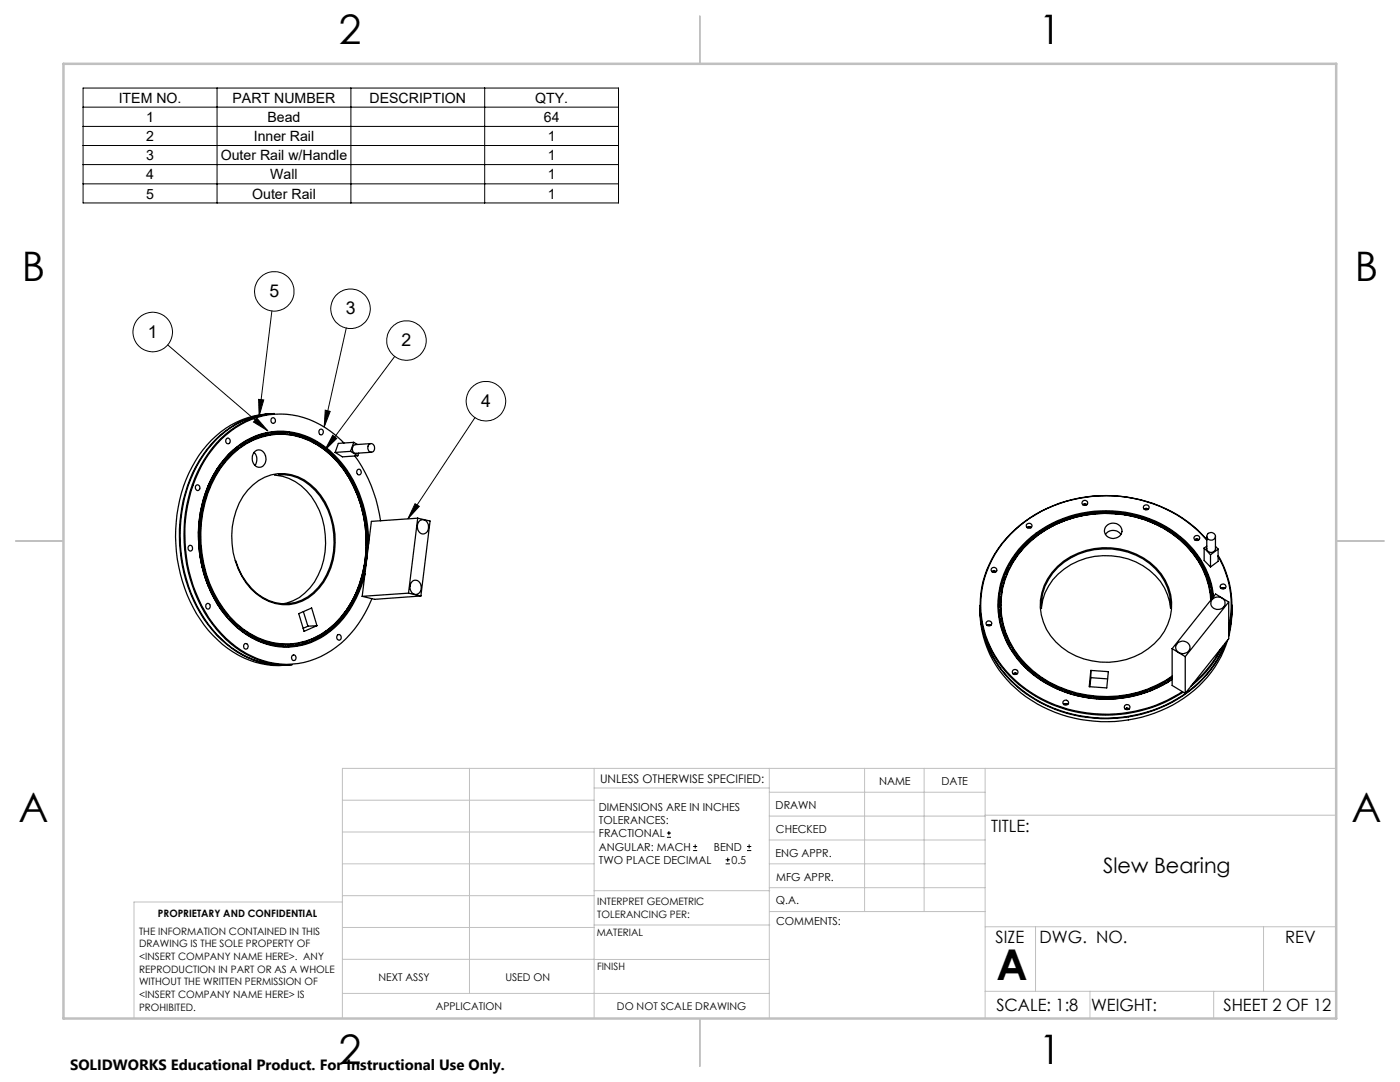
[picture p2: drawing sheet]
<svg xmlns="http://www.w3.org/2000/svg" width="279mm" height="216mm" viewBox="0 0 279 216" stroke-linecap="round" stroke-linejoin="round" font-family="sans-serif">
<g fill="none" stroke="#000" stroke-width=".25">
<path d="M39.1 96.9a.52 .52 0 0 1 .8 .3 .52 .52 0 0 1-.6 .6l-.3-.3zM40.8 99.9l-.3 1.4-.2-.5M40.9 98.9v.2a.79 .79 0 0 1-.4 1M40.9 98.8l.1 .6M40.9 99.9l-.5 .4M41.3 98.2l-.3 .9M41.4 98.1l-.4 .3M41.5 97.9l-.4 .3M41.5 97l.1 .7M41.6 97v.6M42.1 96.4l-.5 1M42.2 96.3l-.5 .2h.1"/>
<path d="M42.3 96.1l-.5 .3M42.4 95.2v.7M42.4 95.2v.6M42.7 95.4l-.3 .3M42.8 94.8l-.2 .1M43 94.7l-.4 .1M43.1 94.5l-.4 .2M43.3 87.6a16.8 16.8 0 0 1 11.4-5.1 18.5 18.5 0 0 0-14.6 10.4 30.5 30.5 0 0 0 3.1 32.7 18.1 18.1 0 0 0 15.1 7 17.9 17.9 0 0 1-15.9-7 30.3 30.3 0 0 1-2.4-33.8 21.7 21.7 0 0 1 3.3-4.2zM43.3 93.6v.6M43.4 93.6v.5M43.9 93.2l-.4 .1M44 93.2h-.4"/>
<path d="M44.1 93l-.4 .1M44.4 92.1v.5M44.7 91.8h.4l-.5 .1M44.8 91.6h.5M44.8 91.6h.1M45.2 87.5a.51 .51 0 0 1 .7 .5 .51 .51 0 0 1-.6 .5l-.3-.4zM45.5 90.8a14.2 14.2 0 0 1 21 0 25.3 25.3 0 0 1 6.5 22.2 20 20 0 0 1-9.1 14.2 14.2 14.2 0 0 1-17.4-2.8 25.5 25.5 0 0 1-6.2-23.5 21.5 21.5 0 0 1 5.2-10.1zM45.6 90.7v.6M45.6 90.7v.5M45.9 90.4l.4 .1-.6 .2M46.1 90.3l.4 .1M46.4 90.7a13.6 13.6 0 0 1 18.3-1 23.6 23.6 0 0 1 8.4 19.1 21.6 21.6 0 0 1-7.7 16.8 13.6 13.6 0 0 1-16.9-.1 23.9 23.9 0 0 1-8.3-21.1 21.9 21.9 0 0 1 6.2-13.7z"/>
<path d="M46.6 89.8l-.2 .2M47 89.5l-.1 .5M47.3 89.3l.3 .1M47.4 89.1l.4 .2M47.6 89.5l-.6 .1M48 88.7l-.2 .2M48.4 88.5l-.1 .5M48.4 88.4l-.1 .5M48.7 88.3l.3 .2M48.8 88.6l-.4 .1M48.8 88.2l.4 .2M49.4 97.8a8.7 8.7 0 0 1 13.6-.2 15.5 15.5 0 0 1 .7 19.7 8.6 8.6 0 0 1-12.5 1.2 15.4 15.4 0 0 1-4.1-16.6l.6-1.5 .8-1.4z"/>
<path d="M49.5 87.8l-.3 .1M49.8 87.9l.2 .1M49.8 87.6l-.1 .5M49.9 87.6l-.1 .5M50.2 87.5l.2 .2M50.3 87.4l.4 .2M50.7 90.3a2.06 2.06 0 0 1 .2 2.6M50.9 90a1.36 1.36 0 0 1 1.5 0 1.36 1.36 0 0 1 .7 1.3 1.39 1.39 0 0 1-.5 1.6 1.39 1.39 0 0 1-1.6 .1 2.02 2.02 0 0 1-.1-3zM51 87.1l-.3 .1M51.4 87l-.1 .4M51.4 86.9l-.1 .5M51.7 86.9l.3 .2"/>
<path d="M51.9 86.8l.3 .3M52.6 86.6l-.3 .1M53 86.5l-.2 .4M53.1 86.5l-.2 .4M53.3 86.4l.2 .3M53.5 86.4l.3 .3M53.8 82.6a18 18 0 0 0-14.8 9.4 30.4 30.4 0 0 0 2.6 33.8 18.6 18.6 0 0 0 14 7l1.8-.1M53.8 82.6a18.5 18.5 0 0 0-14.7 10.6 30.5 30.5 0 0 0 3.3 32.6 18.1 18.1 0 0 0 15 6.9M53.8 82.6h.1M54.2 83.5a.5 .5 0 0 1 .8 .4 .5 .5 0 0 1-.8 .4l-.1-.3zM54.3 86.3l-.1 .1-.3-.1M54.6 86.2l-.1 .4"/>
<path d="M54.7 86.2l-.2 .4M54.8 94.8a10.1 10.1 0 0 1 8.2 5.6 15.4 15.4 0 0 1-1.2 16.9 8.6 8.6 0 0 1-5.3 3.2M55 86.6h.1M55 86.6a15.4 15.4 0 0 0-12.2 8.5 25.5 25.5 0 0 0 3.2 28.4 14.7 14.7 0 0 0 12 5.1M55 86.6a15.4 15.4 0 0 1 13.5 7 25.4 25.4 0 0 1 .6 28.2 14.7 14.7 0 0 1-11.1 6.8M55 86.6a15.3 15.3 0 0 0-12.1 8.3 25.4 25.4 0 0 0 2.8 28.2 15 15 0 0 0 12.3 5.5M55.1 86.6l-.2-.4a15.6 15.6 0 0 1 13.3 6.5 26 26 0 0 1 1.5 28.8 15.4 15.4 0 0 1-11.7 7.5M55.1 86.2l.3 .4M55.5 86.2l.2 .1 .3-.1M55.6 94.7a9.8 9.8 0 0 1 9.1 5.6 15.4 15.4 0 0 1-1.2 16.9 8.6 8.6 0 0 1-13.3 .2 13.1 13.1 0 0 1-3.2-5.6M56.3 86.2l-.2 .4M56.3 86.2l-.1 .4"/>
<path d="M56.6 86.2l.1 .4M56.8 86.2l.2 .4M57.1 86.2l.3 .2 .2-.1M58 86.3l-.3 .4M58 86.4l-.2 .3M58.2 86.4l.1 .4M58.5 86.4l.1 .4M58.8 86.5l.3 .2 .2-.1M59.6 86.7l-.2 .3M59.7 86.7l-.2 .3M59.9 86.8v.4M60.1 86.9l.1 .3"/>
<path d="M60.4 87l.2 .2 .3-.1M61.2 87.3l-.2 .3M61.3 87.3l-.2 .3M61.5 87.4v.3M61.7 87.5v.4M62 87.6l.3 .3h.2M62.8 88.1l-.3 .2M62.9 88.1l-.2 .2M63 88.2v.3M63.3 88.3v.4M63.6 88.5l.1 .3h.3M63.8 85.8a.52 .52 0 0 1 .8 .4 .52 .52 0 0 1-.7 .5l-.3-.6z"/>
<path d="M64.3 89l-.3 .2M64.3 89l-.2 .3M64.6 89.2l-.1 .3M64.7 89.3v.4M65 89.5l.2 .4h.3M65.8 90.1l-.3 .2M65.8 90.2l-.2 .2M66 90.3l-.1 .4M66.1 90.5v.3M66.4 90.7l.1 .4 .3 .1M66.9 90.3l1.4 .9 3.1-.3M67.1 91.4l-.3 .2"/>
<path d="M67.1 91.5l-.2 .2M67.3 91.7l-.1 .3M67.5 91.8l-.1 .4M67.7 92.1l.1 .4 .3 .1M68.3 92.9l-.2 .1M68.4 93l-.3 .1M68.5 93.2l-.1 .3M68.7 88.4a16.9 16.9 0 0 0-18.5-4.7 20.9 20.9 0 0 0-11.6 13.1 30.7 30.7 0 0 0 3.9 27.6 18.7 18.7 0 0 0 14.7 8.2 17.9 17.9 0 0 0 15-9.2l1.4-2.4 .6-1.5M68.7 93.3l-.2 .4M68.9 93.7l.1 .4 .3 .1M69.5 94.5l-.3 .1M69.5 94.6l-.3 .1"/>
<path d="M69.6 94.8l-.1 .2M69.7 95l-.1 .3M70 95.3v.5l.3 .1M70 90.1l-3.1 .2M70 90.1l1.4 .8M70.4 96.4h.1M70.4 96.2l-.2 .1M70.5 96.3l-.2 .1M70.6 88.3l-3.1 .2-.6 1.8M70.6 88.3l-.6 1.8M70.6 88.3l.7 .4M70.6 96.6l-.2 .2"/>
<path d="M70.7 96.7l-.1 .3M70.8 91a28.7 28.7 0 0 1 5.2 12.9M70.9 97.1v.5l.3 .1M71 98.1h.3M71.1 98.3h.3M71.2 98.2l-.1 .1M71.4 93.7a.51 .51 0 0 1 .7 .5 .51 .51 0 0 1-.7 .5l-.2-.4zM71.4 98.2l-.3 .1M71.4 98.8h-.1M71.4 98.4l-.1 .2M71.5 98.6l-.1 .2M71.6 90.4l-.2 .5"/>
<path d="M71.7 99l-.1 .4 .3 .2M73.6 88.8a.73 .73 0 0 1 .9-.1 .73 .73 0 0 1 .3 .9 .7 .7 0 0 1-.9 .6 .7 .7 0 0 1-.5-.9zM74 88.5l-3.1 .2a.89 .89 0 0 0-.6 .9 .89 .89 0 0 0 .7 .9l3.2-.3M37.7 108.9a.54 .54 0 0 1 .7 .4 .54 .54 0 0 1-.5 .6l-.4-.5zM39.6 107l.1 .1a.91 .91 0 0 1 0 1.2M39.6 106.9l.3 .5M39.7 109.1a.86 .86 0 0 1 .1 1.2M39.7 109l.3 .4M39.7 104.9l.2 .7-.3 .6M39.7 104.8l.2 .5M39.7 106.2v.8M39.7 108.3l.1 .8"/>
<path d="M39.8 106v1.2M39.8 104.2v.8M39.9 108.1v1.2M39.9 105.9l-.3 .4M39.9 102.9l.2 .6-.3 .6M39.9 107.9l-.2 .5M39.9 110.3l.1 .8M39.9 111.1l.4 .3M39.9 102.8l.2 .5M40 111.2l.3 .5-.1 .7M40 110.1l.2 1.2M40 103.9l-.1 1.3"/>
<path d="M40 109.9l-.1 .6M40 103.8l-.3 .4M40.1 102.1l-.1 .8M40.3 112.4l.2 .7M40.3 100.9l.1 .1a.9 .9 0 0 1-.4 1.1M40.3 101.9l-.2 1.3M40.3 113.1l.4 .3M40.4 112.1l.2 1.2M40.4 111.9l-.2 .6M40.4 113.2l.1 .1a.85 .85 0 0 1 .2 1.1M40.4 101.8l-.4 .4M40.6 100.2l-.2 .8"/>
<path d="M40.8 114.3l.2 .8M40.8 113.9l-.1 .6M40.8 114l.4 1.3M40.9 115l.4 .4M40.9 115.1l.2 .1a.87 .87 0 0 1 .2 1.1M41.4 116.2l.4 .8M41.5 115.9l.5 1.3M41.5 115.8l-.2 .6M41.6 116.9l.4 .3M41.6 117.1h.2a.81 .81 0 0 1 .3 1.1M42.1 117.3v.1M42.2 117.7v.6"/>
<path d="M42.2 118l.5 .8M42.4 118.7l.4 .3M42.5 118.9l.4 .3M43 119.3l.1 .7M43.1 119.5v.5M43.1 119.6l.6 .9M70.3 119.8l.1 .4M70.8 118.8l.3 .1M70.9 118.7l.2 .1M70.9 119.2l-.3 .3 .1 .3M71 118.4l.2 .2M71.2 118.1l.1 .3"/>
<path d="M71.6 117h.3M71.6 116.8l.3 .1M71.7 117.4l-.2 .1v.5M71.8 100h.2M71.8 116.5l.2 .2M71.8 116.2l.2 .3M71.9 100.3h.2M71.9 116.9h-.1M71.9 100.2h-.1M72.1 100.2h-.3M72.1 100.4l-.2 .2M72.2 115.1h.3"/>
<path d="M72.2 100.6l-.2 .2M72.3 102l.3 .1M72.3 101l-.1 .4 .3 .2M72.3 114.6l.3 .1M72.4 115.5l-.3 .1v.5M72.4 114.3l.2 .2M72.4 102.4h.3M72.5 114.9h-.3l.3 .1M72.6 102.2h-.2M72.7 102.4l-.2 .2M72.7 102.6l-.2 .1M72.7 104l.3 .1"/>
<path d="M72.7 112.6l.3 .1M72.8 104.2h.2l-.2 .1M72.8 112.3l.2 .2M72.8 103l-.1 .3 .2 .4M72.8 112.9h-.1l.2 .1M72.8 113.5l-.2 .3 .1 .3M72.8 104.5h.3M72.9 113.1h-.2M73 110.9h.2M73 112.8h-.3M73 106.1l.2 .1M73 110.5l.2 .1"/>
<path d="M73 110.8l.1 .1M73 106.3l.3 .1h-.3M73 110.3l.2 .1M73.1 106.6h.2l-.2 .1M73.1 104.5l-.3 .1M73.1 108.2l.2 .1M73.1 108.4l.2 .1M73.1 104.7l-.2 .1M73.1 108.7l.2 .1h-.2M73.1 105.1l-.1 .4 .2 .3M73.2 111.4l-.3 .4 .2 .3M73.2 111l-.2 .1"/>
<path d="M73.2 110.7h-.2M73.3 106.8l-.2 .1M73.3 107.2l-.2 .4 .2 .3M73.3 108.9l-.2 .1M73.3 109.3l-.2 .4 .2 .3M73.3 108.5h-.2M73.6 108.5a24.1 24.1 0 0 0-8.8-19.4 14.1 14.1 0 0 0-20.1 2.6 25.3 25.3 0 0 0-4.1 22.7 20.9 20.9 0 0 0 10.7 13.4 14.1 14.1 0 0 0 17.1-4.3 22.5 22.5 0 0 0 4.4-9M81.5 118.4l2.5 .5M81.5 118.4l-9.2 .6M82.3 116a1.15 1.15 0 0 1 1.3 0 1.15 1.15 0 0 1 .5 1.3 1.11 1.11 0 0 1-.9 1.3 1.11 1.11 0 0 1-1.3-.9v-1.1zM83.4 103.4l-1.9 15M83.4 103.4l2.4 .6-1.8 14.9"/>
<path d="M83.4 103.4l-9.3 .6-1.8 15M83.6 104.1a1.18 1.18 0 0 1 1.5-.1 1.18 1.18 0 0 1 .4 1.4 1.1 1.1 0 0 1-1.1 1.2 1.1 1.1 0 0 1-1.1-1.2 1.61 1.61 0 0 1 .3-1.3zM84 118.9l-9.2 .7-2.5-.6M198 114.1l.2-.2 .6 .2M199.3 119.8l.4 .3M199.3 119.7l.4 .2M199.5 118.3l.1 .2-.2 .3M199.5 117.9l.4 .3M199.6 117.9l.3 .2M199.7 119.3l-.3 .1M199.8 119l-.4 .2M199.8 116.5l.1 .2-.2 .3"/>
<path d="M200 116.1l.3 .4M200 116.1l.3 .2M200 117.5l-.4 .1M200.1 117.3l-.5 .1M200.4 114.8v.3l-.1 .2M200.4 115.7l-.3 .1M200.6 115.5l-.5 .1M200.6 114.4l.3 .3M200.6 114.3l.3 .3M201.1 114.1h-.4M201.2 113.8l-.4 .1M201.2 113l.1 .3-.3 .2"/>
<path d="M201.4 112.7l.2 .3M201.5 112.6l.2 .3M201.6 112.4h.4M202.1 112.2h-.4M202.2 111.4l-.1 .4-.2 .1M202.4 111.1l.2 .3M202.5 111l.2 .3M202.6 110.8h.4M202.7 110.6l.5 .1M203 110.8v.1M203.3 109.9v.2l-.3 .2M203.6 109.5l.2 .4"/>
<path d="M203.7 109.5l.2 .3M203.8 109.3l.4 .1M204 109.1l.4 .1M204.7 108.4l-.1 .3-.3 .1M205 108.1l.1 .4M205 105.3l.3-.2 .5 .2M205 108.1l.2 .3M205.2 107.9l.3 .1M205.4 107.8h.4M206.2 107.1l-.1 .3-.4 .1M206.5 106.9l.1 .3M206.6 106.8l.1 .3"/>
<path d="M206.8 106.6l.3 .2M206.9 106.5a17.3 17.3 0 0 0-6.2 21 21.3 21.3 0 0 0 18.1 11.9 23.9 23.9 0 0 0 15.1-3.9M206.9 106.5a23.7 23.7 0 0 1 29.6 1.6 17.5 17.5 0 0 1 5.6 11.1 19 19 0 0 0-12.8-15.5 23.9 23.9 0 0 0-22.4 2.8zM206.9 106.5a17.8 17.8 0 0 0-7.6 14.3M206.9 106.5l.4 .1M207.8 105.9l-.1 .3-.4 .1M208.1 105.7l.1 .3M208.2 105.6l.1 .3M208.5 105.5l.2 .2M208.6 105.4l.4 .2M209.5 104.9l-.2 .3h-.3M209.9 104.7v.3"/>
<path d="M210 104.6l.1 .4v-.2M210.2 104.5l.3 .2M210.4 104.4l.3 .2M211 113a14.3 14.3 0 0 1 20.8 1.5 10.4 10.4 0 0 1-2.6 14.9 14.3 14.3 0 0 1-19.5-2.5 10.3 10.3 0 0 1 1.3-13.9zM211.4 104l-.3 .3-.3-.1M211.8 103.8l-.1 .4M211.9 103.9v-.1v.3M211.9 103.9v.2M212.1 103.7l.3 .3M212.3 103.6l.3 .3M213.3 103.3l-.3 .3-.3-.1M213.7 103.2v.3"/>
<path d="M213.9 103.1v.3M214 103.1l-.1 .3v-.2M214.1 103l.2 .3M214.3 103l.2 .2M215.3 102.7l-.3 .3-.3-.1M215.8 102.6l-.1 .4M215.9 102.6v.3M216.1 102.6l-.1 .2M216.1 100.7l.4-.1 .4 .1M216.1 102.6l.3 .3M216.3 102.5l.2 .3M217.4 102.3l-.4 .3-.3-.2"/>
<path d="M217.8 102.3l-.1 .3M218 102.6v-.3l-.1 .3M218.2 102.3v.3M218.3 102.2l.1 .3M218.4 102.2l.2 .3M219.5 102.2l-.2 .1-.5-.1M220 102.1l-.2 .3M220.2 102.4l-.1-.3-.1 .3M220.3 102.1v.3M220.4 102.1l.1 .3M220.5 102.1l.2 .3M220.6 106.6a1.86 1.86 0 0 1 3.1 0"/>
<path d="M220.8 104.9a1.73 1.73 0 0 1 2.1-.4 1.73 1.73 0 0 1 .9 1.9 1.75 1.75 0 0 1-2 1 1.75 1.75 0 0 1-1.3-1.9zM220.9 102.1l.3 .2 .4-.2M222 102.2l-.1 .2M222.2 102.2l-.1 .2M222.2 102.2l.1 .2M222.4 102.4l.1-.2 .1 .3M222.6 102.2l.1 .3M223.1 102.2l.3 .2 .3-.1M224.2 102.4l-.3 .3M224.3 102.4l-.1 .3M224.4 102.4v.3M224.5 102.7l.1-.3v.4"/>
<path d="M224.7 102.4l.1 .4M225.1 102.5l.4 .3 .3-.1M226.2 102.8l-.2 .2M226.4 102.8l-.2 .2M226.5 102.8l.1 .3M226.7 102.9v.3M226.7 102.9l-.1 .2M226.8 102.9v.3M227.2 103l.2 .2h.4M228.2 103.3l-.2 .2M228.3 100.9a.56 .56 0 0 1 .9 0 .56 .56 0 0 1-.3 .9 .56 .56 0 0 1-.7-.7zM228.4 101.6l.2-.1 .6 .1"/>
<path d="M228.4 103.4l-.2 .2M228.6 103.4v.3M228.6 103.6v.2M228.7 103.5l-.1 .3M228.8 103.5v.3M229.2 103.6l.2 .3h.4M230.2 104l-.3 .2M230.3 104.1l-.2 .3M230.5 104.4v.1M230.6 104.2l-.1 .3M230.7 104.3v.3M231.1 104.5l.1 .2h.4"/>
<path d="M232 104.9l-.3 .2M232.2 105l-.3 .2M232.4 105.2l-.1 .2M232.5 105.2v.4M232.9 105.4l.2 .3h.3M233.8 106l-.4 .1M233.9 106.1l-.3 .2M234.1 106.2l-.1 .3M234.2 106.3l-.1 .3M234.6 106.5v.3l.5 .1M235.4 107.2l-.4 .1M235.5 107.3l-.3 .2"/>
<path d="M235.7 107.5l-.1 .2M235.8 107.5l-.1 .3M236.1 107.8l.1 .3 .3 .1M236.8 108.5h-.4M237 108.6l-.4 .1M237.2 108.8l-.2 .3M237.2 108.9l-.1 .3M237.5 109.2l.1 .3 .3 .1M238.2 109.9l-.5 .1M238.3 110.1l-.4 .1M238.4 107.7l.4-.1 .5 .1M238.4 110.3l-.2 .3"/>
<path d="M238.5 110.3l-.2 .4M238.7 110.7l.1 .3 .2 .1M238.9 111.4l.4 .1M239.4 111.6l-.4 .1M239.5 111.9l-.2 .2M239.6 111.9l-.2 .4M239.8 112.3l-.1 .2 .4 .2M239.8 113l.4 .1M240 113.3h.3M240.3 109.4v2.4l1.3 1.3M240.3 109.4l1.3 1.3M240.5 113.5l-.3 .3"/>
<path d="M240.5 113.6l-.3 .3M240.6 114.7l.4 .1M240.7 113.9l-.1 .3 .3 .2M240.7 115h.4M240.8 107.6a27.1 27.1 0 0 0-26.7-7.9 23.7 23.7 0 0 0-17.9 16.3l-.4 2.4-.2 2.4M240.8 107v2.5a.87 .87 0 0 0 .9 .7 .87 .87 0 0 0 .9-.7v-2.5M240.8 107.8a27.3 27.3 0 0 0-30.5-6.9 22.4 22.4 0 0 0-14.4 17.6 20.7 20.7 0 0 0 10 19.8 27.9 27.9 0 0 0 30-.3M240.8 109l-.5 .4M241.1 106.4a.83 .83 0 0 1 1.4 .4 .83 .83 0 0 1-.9 1.1 .83 .83 0 0 1-.6-1.3zM241.2 116.4l.4 .2M241.2 115.3l-.3 .3M241.2 115.3l-.3 .2"/>
<path d="M241.3 116.7l.4 .1M241.3 115.7v.3l.2 .2M241.5 118.2l.5 .2M241.6 110.7v2.4M241.6 118.4l.4 .2M241.6 119.7a17.7 17.7 0 0 0-9.5-14.3 23.1 23.1 0 0 0-27.8 3.9 16.6 16.6 0 0 0 1.8 24.5 23.3 23.3 0 0 0 27.8 1.1M241.7 119.6a18.2 18.2 0 0 0-11.3-15.1 23.1 23.1 0 0 0-26.1 4.8 16.9 16.9 0 0 0-4.6 11.5M241.7 117.1l-.3 .3M241.7 117l-.3 .3M241.8 117.5l-.1 .2 .2 .3M242 119.6a1.4 1.4 0 0 1 1.7-.3 1.4 1.4 0 0 1 .7 1.5 1.43 1.43 0 0 1-1.7 .8 1.43 1.43 0 0 1-1-1.5zM242 118.9l-.3 .3"/>
<path d="M242 118.9l-.3 .2M242.2 119a19.1 19.1 0 0 0-12.8-15.5 23.6 23.6 0 0 0-26.1 6.1 17.1 17.1 0 0 0 2 24.3 23.9 23.9 0 0 0 28.6 1.7M242.6 109l.5 .6M243.1 110.8a19.9 19.9 0 0 1 2.8 10M243.1 111a19.3 19.3 0 0 1 2.1 14.1M243.1 109.6v2.4l-1.5 1.1M243.1 109.6l-1.5 1.1M243.7 117.4l.2-.1 .6 .1M41.1 120.6a.5 .5 0 0 1 .9 .3 .5 .5 0 0 1-.7 .6l-.2-.4zM43.4 120.5l.4 .1M43.4 120.4l.1 .1M43.5 120.6l.4 .2"/>
<path d="M44.1 121v.6M44.1 121.1l.1 .6M44.2 121.1l.3 .5M44.4 122h.2M44.4 122.1h.5M44.6 122.2l.4 .1M45.2 122.6l.1 .6M45.3 122.6v.6M45.6 123.4l.3 .1M45.8 123.6h.4M46 123.5h-.4M46.5 124l.1 .5"/>
<path d="M46.6 124v.5M46.8 124.7h.5M47.3 124.7l-.3 .1M47.5 124.9l-.4 .1M47.9 125.2l.1 .5M48 125.7h.1M48.1 125.8h.6l-.4 .2M48.8 128.6a.5 .5 0 0 1 .7 .4 .5 .5 0 0 1-.8 .4l-.1-.5zM48.9 125.9l-.4 .2M48.9 126.4l.1 .1M49.3 126.3l.2 .5M49.4 126.3l.1 .4"/>
<path d="M49.5 126.7h.6M49.5 126.7v.1M50.1 126.8l-.3 .1M50.3 126.9l-.3 .1M50.4 127.3l.2 .1M50.8 127.1l.2 .4M50.9 127.1l.1 .5M51 127.4h.4M51.6 127.5l-.3 .2M51.9 127.6l-.4 .2M51.9 128l.3 .1M52.4 127.8l.2 .4"/>
<path d="M52.5 127.8l.1 .5M52.7 127.9h-.2M53.2 128.1l-.3 .2M53.4 128.1l-.3 .3M53.5 128.5l.3 .1M54 128.3l.2 .4-.1-.4M54.8 128.4l-.3 .4M55 128.5l-.2 .3M55.1 128.9h.4M55.7 128.6l.2 .3M56.3 128.6l-.1 .4M56.6 128.6l-.2 .4"/>
<path d="M56.8 129l.1-.1 .3 .1M57.3 128.6l.2 .4M57.4 132.7h.1M57.4 128.6l.2 .4M58 128.6l-.2 .4M58 128.6h.1M58.2 128.6l-.2 .4M58.3 130.9a.53 .53 0 0 1 .8 .1 .53 .53 0 0 1-.3 .8 .54 .54 0 0 1-.6-.3 .54 .54 0 0 1 .1-.6zM58.8 128.9l-.2-.1-.2 .1M58.9 128.5l.2 .2M59 128.5l.2 .3M59.5 128.4v.4"/>
<path d="M59.6 122.4l2.6-1.1 1.1 3.5-2.6 1.2zM59.8 128.3l-.1 .4M60.5 128.6l-.2-.1-.3 .2M60.5 128.1l.3 .3M60.5 122l1 3M60.6 128.1l.3 .3M61.1 128v.4M61.4 127.9l-.1 .4M61.5 125l-1 .4M62.1 128h-.3l-.2 .2M62.1 127.6l.3 .3M62.2 127.6l.2 .3"/>
<path d="M62.7 127.4v.4M62.9 127.2l-.1 .5M63.3 124.8l-1.8 .2M63.6 127.3h-.3l-.1 .2M63.6 126.9l.3 .2M63.7 126.8l.3 .3M64.1 126.6l.1 .4M64.3 126.4v.5M65.1 126.4h-.3l-.1 .2M65.1 125.9l.3 .3M65.1 125.8l.3 .3M65.5 125.6l.1 .4"/>
<path d="M65.8 125.4v.4M66.5 125.3l-.2-.1-.2 .4M66.5 124.8l.2 .2M66.5 124.8l.3 .2M66.9 124.5l.1 .3M67 124.2l.1 .5M67.4 126.7a.54 .54 0 0 1 .7 .4 .54 .54 0 0 1-.5 .6 .65 .65 0 0 1-.2-1zM67.7 123.5l.3 .2M67.8 124l-.3 .1-.1 .3M67.8 123.5l.3 .1M68.1 123.2l.1 .3M68.3 122.9v.4"/>
<path d="M68.9 122.1l.3 .1M68.9 122l.3 .2M68.9 122.5l-.3 .2v.3M69.2 121.7l.2 .3M69.3 121.5l.2 .3M69.9 120.4l.3 .1M69.9 120.5l.3 .1M70 121h-.3v.5M70.2 120.1l.1 .2M195.6 120.8a21.4 21.4 0 0 0 12.1 19.3 27.8 27.8 0 0 0 32.2-4.5 22 22 0 0 0 4.7-7.3M195.6 120.8a21.4 21.4 0 0 0 12.1 18.7 28.1 28.1 0 0 0 28.4-1.4M197 124.7l.3-.1 .4 .1"/>
<path d="M199.3 120.2l.1 .2-.1 .2M199.3 121.5l.4 .2M199.3 121.6l.4 .2M199.3 122l.2 .2-.1 .2M199.5 123.4l.4 .2M199.5 123.4l.4 .1M199.6 123.9l.1 .1v.3M199.7 120.8h.1M199.7 120.8a18.1 18.1 0 0 0 11.4 16.3 23.5 23.5 0 0 0 22.8-2 23.2 23.2 0 0 1-29.5-2.7 16.9 16.9 0 0 1-4.7-11.6zM199.7 120.8l-.4 .2M199.7 121.1l-.4 .1M199.7 122.6l-.3 .3"/>
<path d="M199.8 122.8l-.3 .3M199.9 125.2l.4 .2M199.9 125.2l.4 .1M200 125.7l.1 .3M200.1 124.4l-.4 .3M200.1 124.6l-.3 .3M200.3 125.2l-.1 .1M200.5 127l.4 .1M200.5 126.9l.4 .1M200.6 126.1l-.3 .3M200.6 126.3l-.3 .3M200.7 127.4l.1 .3"/>
<path d="M200.8 126.8v.2M201.2 127.8l-.2 .4M201.3 128.6l.4 .1M201.3 128.7l.5 .1M201.3 128l-.2 .3M201.5 128.3v.4M201.5 129.1l.2 .3M202.1 129.4l-.2 .4M202.2 134.4l.5-.1 .3 .1M202.2 130.2l.5 .1M202.2 129.6l-.2 .4M202.3 130.3l.5 .1"/>
<path d="M202.3 129.7l.1 .5M202.6 130.7l.1 .3M203.2 130.9l-.2 .4M203.3 131.1l-.1 .4M203.3 131.2l.1 .6h.5M203.4 131.8l.5 .1M203.8 132.2l.1 .2M204.4 132.4l-.1 .4M204.5 132.5l-.1 .4M204.5 132.5l.1 .6M204.7 133.2h.5M204.8 133.2l.5 .1"/>
<path d="M205.1 133.6l.2 .2M205.7 133.7v.4M205.7 134.1h.1M205.9 133.8l-.1 .5M205.9 133.9l.1 .5M206.2 134.5h.6M206.7 134.5h-.5M206.7 134.9l.1 .1M207.2 134.9l.1 .5M207.4 135v.4M207.4 135.1l.1 .4M207.4 135.4h.1"/>
<path d="M207.9 121.2a11.3 11.3 0 0 1 7.3-9.3 13.7 13.7 0 0 1 17.2 5.4l1 2.8 .2 1.3M207.9 121.3v.1M208.3 135.6l-.5 .1M208.4 135.7h-.5M208.8 136l.2 .4M209 136.4h.1M209 136.1l.1 .4M209.1 136.5h.1M209.1 136.3l.1 .2M210 136.6l-.5 .1M210.1 136.7h-.5M210.6 136.9l.2 .4"/>
<path d="M210.8 137.3h.1M210.8 137l.1 .4v-.1M211.8 137.4l-.5 .2M212 137.5l-.6 .1M212.3 139.8a.55 .55 0 0 1 .8 .1 .55 .55 0 0 1-.1 .8 .55 .55 0 0 1-.8-.2l-.1-.3zM212.4 137.7l.3 .4M212.6 137.8l.2 .3M213.7 138.1l-.4 .2M213.9 138.1l-.5 .2M214.3 138.3l.4 .4M214.5 138.4l.3 .3M215.7 138.6l-.4 .3"/>
<path d="M215.9 138.7l-.5 .2M216.3 138.7l.4 .4M216.5 138.8l.3 .4M217.7 133.8l3.5 .2-.3 3.3-3.5-.3zM217.7 133.8v1.4M217.7 135.2l-.2 1.8M217.7 135.2l3.4 .3M217.7 139l-.4 .2M217.9 139l-.5 .2M218.3 139l.5 .4M218.5 139.1l.4 .3M219.8 139.1l-.4 .3"/>
<path d="M220 139.1l-.5 .4M220 139.1h.4M220.4 139.2l.4 .3M220.6 139.2l.3 .3M221.8 139.1l-.3 .4M222 139.1l-.4 .4M222.5 139.1l.4 .3M222.6 139.1l.4 .3M223.9 139l-.4 .3M224 138.9l-.3 .4M224.5 138.9l.5 .2M224.6 138.8l.5 .3"/>
<path d="M225.8 138.6l-.2 .4M226.1 138.6l-.4 .4M226.5 138.5l.5 .1M226.7 138.4l.4 .2M227.8 138.1l-.2 .4M228 138l-.3 .4M228.5 137.9l.5 .1M228.6 137.8l.5 .2M229.7 137.4l-.2 .4M229.9 137.3l-.2 .5M230.3 137.1l.6 .1M230.5 137.1l.4 .1"/>
<path d="M231.4 136.8v.2M231.5 136.6l-.1 .4M231.7 136.5l-.2 .4M232.1 136.2l.6 .1M232.3 136.2h.4M232.7 136.2h.1M233.1 135.8v.3M233.2 135.6l-.1 .4M233.4 135.5l-.1 .4M233.6 120.8a11.3 11.3 0 0 0-8.5-10.6 14 14 0 0 0-15 4.1 10.1 10.1 0 0 0-2.3 6.5M233.9 135.1l-.1 .1M233.9 129.4v7.4l2.6 1.6"/>
<path d="M233.9 129.4l2.6 1.6M235.1 128.2a1.38 1.38 0 0 1 1.7-.1 1.38 1.38 0 0 1 .5 1.7 1.45 1.45 0 0 1-1.6 .6 1.45 1.45 0 0 1-1.1-1.4zM236.5 131v7.4M243.6 129.4a23 23 0 0 1-5.5 7M244.1 128.9a22.9 22.9 0 0 1-6.5 8.1M245 127.7a23.2 23.2 0 0 1-15.9 15 27.7 27.7 0 0 1-27.3-6.1 20.5 20.5 0 0 1-6.2-15.1 20.9 20.9 0 0 0 10.2 17.6 27.9 27.9 0 0 0 33.5-2.8 21.1 21.1 0 0 0 5.4-8.1M245.2 126.4l.5-2.9 .2-2-.2 2.6-.5 2.9M245.2 120.1v7.4l-8.7 10.9M245.2 120.1l-8.7 10.9M245.2 120.1l-2.6-1.6-8.7 10.9M245.9 120.8v.6a17.7 17.7 0 0 1-.7 4.9M245.9 120.8a17.7 17.7 0 0 1-.7 4.9"/>
<path d="M212.9 140.4l-.6 .2M212.9 140.4l.2 .1zM224.5 141.5l.3-.2 .6 .2"/>
<circle cx="198.4" cy="113.7" r=".54"/>
<circle cx="205.4" cy="104.9" r=".54"/>
<circle cx="216.5" cy="100.3" r=".53"/>
<circle cx="238.9" cy="107.4" r=".55"/>
<circle cx="244.1" cy="117.1" r=".54"/>
<circle cx="197.4" cy="124.4" r=".53"/>
<circle cx="202.6" cy="134.1" r=".54"/>
<circle cx="225" cy="141.1" r=".54"/>
</g>
<g fill="none" stroke="#000" stroke-width=".2">
<path d="M16.6 17.6h106.8v22.9h-106.8zM43.3 17.6v22.9M70 17.6v22.9M96.7 17.6v22.9M16.6 21.4h106.8M16.6 25.2h106.8M16.6 29h106.8M16.6 32.8h106.8M16.6 36.7h106.8M33.5 68.8l19.9 17.2M51.6 79.7l1 .1-.9 3.2zM54.3 62.1l-2.6 20.9"/>
<path d="M69.1 65.4l-4.4 19.8M78.8 71.1l-14 18.7M51.3 83.4l2.1 2.6-2.8-1.8zM64.9 81.8l1 .3-1.2 3.1zM66.4 86.9l.8 .6-2.4 2.3zM94.8 83.3l-13.4 20.2M82.8 100.5l.9 .5-2.3 2.5zM133.1 167.1h.8M133.1 166.2h.8M133.5 165.8v.9M138.3 169.7h.8M138.3 168.9h.8"/>
<path d="M138.7 168.5v.8M144.8 172.4h.9M144.8 171.6h.9M145.2 171.1v.9M149.1 169.7h.8M149.1 168.9h.8M149.5 168.5v.8"/>
<circle cx="54.7" cy="58.1" r="3.9"/>
<circle cx="30.5" cy="66.3" r="3.9"/>
<circle cx="70" cy="61.6" r="3.9"/>
<circle cx="81.1" cy="67.9" r="3.9"/>
<circle cx="97" cy="80.1" r="3.9"/>
</g>
<g fill="none" stroke="#c0c0c0" stroke-width=".2">
<path d="M68.3 159.7h50.3M93.7 153.3v44.9M118.6 153.3v49.9M118.6 157.2h34.9M153.5 153.3v49.9M153.5 158.1h43.1M172.5 153.3v28.6M184.4 153.3v28.6M196.6 153.3v49.9M266.7 153.3h-198.4v49.9M68.3 178.7h50.3M68.3 172.4h50.3"/>
<path d="M68.3 166h50.3M68.3 180h-41.6v23.2M118.6 177.7h35M153.5 167.6h43.1M153.5 162.8h43.1M153.5 172.4h43.1M153.5 177.1h43.1M196.6 162.7h70.1M68.3 198.2h85.2M68.3 191.4l85.2 .1M68.3 185.1h50.3M118.6 184.6h35"/>
<path d="M153.6 181.9h43M196.6 197.8h70.1M196.6 184.9h70.1M206.7 184.9v12.9M217.5 197.8v5.4M242.2 197.8v5.4M252.2 184.9v12.9"/>
</g>
<path d="M139.7 3.2v9.5M3.1 107.9h9.6M266.7 107.9h9.5M139.7 203.2v9.6" fill="none" stroke="#c0c0c0" stroke-width=".25"/>
<path d="M12.7 12.7h254v190.5h-254z" fill="none" stroke="#c0c0c0" stroke-width=".5"/>
<path d="M51.3 83.4l2.1 2.6-2.8-1.8zM51.6 79.7l1 .1-.9 3.2zM64.9 81.8l1 .3-1.2 3.1zM66.4 86.9l.8 .6-2.4 2.3zM82.8 100.5l.9 .5-2.3 2.5z" fill="#000"/>
<text font-size="8.5" x="198.9" y="195.5">A</text>
<g font-size="8.1">
<text x="67.6" y="8.9">2</text>
<text x="207.3" y="8.9">1</text>
<text x="4.4" y="56.2">B</text>
<text x="270.4" y="56.2">B</text>
<text x="3.7" y="164.1">A</text>
<text x="269.7" y="164.1">A</text>
<text x="67.6" y="212.4">2</text>
<text x="207.3" y="212.4">1</text>
</g>
<text font-size="4.2" x="220.2" y="174.3">Slew Bearing</text>
<g font-size="3.5">
<text x="53.8" y="59.3">5</text>
<text x="69" y="62.7">3</text>
<text x="29.5" y="67.4">1</text>
<text x="80.2" y="69.1">2</text>
<text x="96" y="81.2">4</text>
</g>
<g font-size="3.4">
<text x="197.8" y="166">TITLE:</text>
<text x="198.7" y="188.1">SIZE</text>
<text x="207.5" y="188.1">DWG. NO.</text>
<text x="256.5" y="188.2">REV</text>
<text x="198.8" y="201.7">SCALE: 1:8</text>
<text x="217.7" y="201.8">WEIGHT:</text>
<text x="244.2" y="201.8">SHEET 2 OF 12</text>
</g>
<text font-size="3" x="14" y="213.5">SOLIDWORKS Educational Product. For Instructional Use Only.</text>
<g font-size="2.8">
<text x="23.7" y="20.5">ITEM NO.</text>
<text x="46.4" y="20.5">PART NUMBER</text>
<text x="73.8" y="20.5">DESCRIPTION</text>
<text x="106.8" y="20.5">QTY.</text>
<text x="29.2" y="24.3">1</text>
<text x="29.2" y="28.2">2</text>
<text x="50.6" y="28.2">Inner Rail</text>
<text x="53.4" y="24.3">Bead</text>
<text x="108.5" y="24.3">64</text>
<text x="109.3" y="28.2">1</text>
<text x="29.2" y="32">3</text>
<text x="29.2" y="35.8">4</text>
<text x="44.1" y="32">Outer Rail w/Handle</text>
<text x="53.9" y="35.8">Wall</text>
<text x="109.3" y="32">1</text>
<text x="109.3" y="35.8">1</text>
<text x="29.2" y="39.6">5</text>
<text x="50.3" y="39.6">Outer Rail</text>
<text x="109.3" y="39.6">1</text>
</g>
<text font-size="2.4" x="119.8" y="156.2">UNLESS OTHERWISE SPECIFIED:</text>
<g font-size="2.2">
<text x="119.5" y="161.8">DIMENSIONS ARE IN INCHES</text>
<text x="154.8" y="161.4">DRAWN</text>
<text x="175.4" y="156.6">NAME</text>
<text x="187.9" y="156.7">DATE</text>
<text x="119.5" y="164.4">TOLERANCES:</text>
<text x="119.5" y="167.1">FRACTIONAL</text>
<text x="154.9" y="166.3">CHECKED</text>
<text x="119.5" y="169.7">ANGULAR: MACH</text>
<text x="119.5" y="172.4">TWO PLACE DECIMAL</text>
<text x="142.5" y="169.7">BEND</text>
<text x="146" y="172.4">0.5</text>
<text x="154.8" y="170.9">ENG APPR.</text>
<text x="154.9" y="175.7">MFG APPR.</text>
<text x="154.9" y="180.4">Q.A.</text>
<text x="154.9" y="184.6">COMMENTS:</text>
</g>
<g font-size="2.1">
<text x="75.5" y="195.7">NEXT ASSY</text>
<text x="100.9" y="195.7">USED ON</text>
<text x="86.9" y="201.5">APPLICATION</text>
<text x="123.1" y="201.6">DO NOT SCALE DRAWING</text>
</g>
<g font-size="2">
<text x="31.5" y="182.9">PROPRIETARY AND CONFIDENTIAL</text>
<text x="119.2" y="180.6">INTERPRET GEOMETRIC</text>
<text x="119.2" y="183.1">TOLERANCING PER:</text>
<text x="27.8" y="186.5">THE INFORMATION CONTAINED IN THIS</text>
<text x="27.8" y="189">DRAWING IS THE SOLE PROPERTY OF</text>
<text x="27.8" y="191.6">&lt;INSERT COMPANY NAME HERE&gt;. ANY</text>
<text x="119.1" y="186.7">MATERIAL</text>
<text x="27.8" y="194.1">REPRODUCTION IN PART OR AS A WHOLE</text>
<text x="27.8" y="196.6">WITHOUT THE WRITTEN PERMISSION OF</text>
<text x="119.1" y="193.5">FINISH</text>
<text x="27.8" y="199.1">&lt;INSERT COMPANY NAME HERE&gt; IS</text>
<text x="27.8" y="201.7">PROHIBITED.</text>
</g>
</svg>
